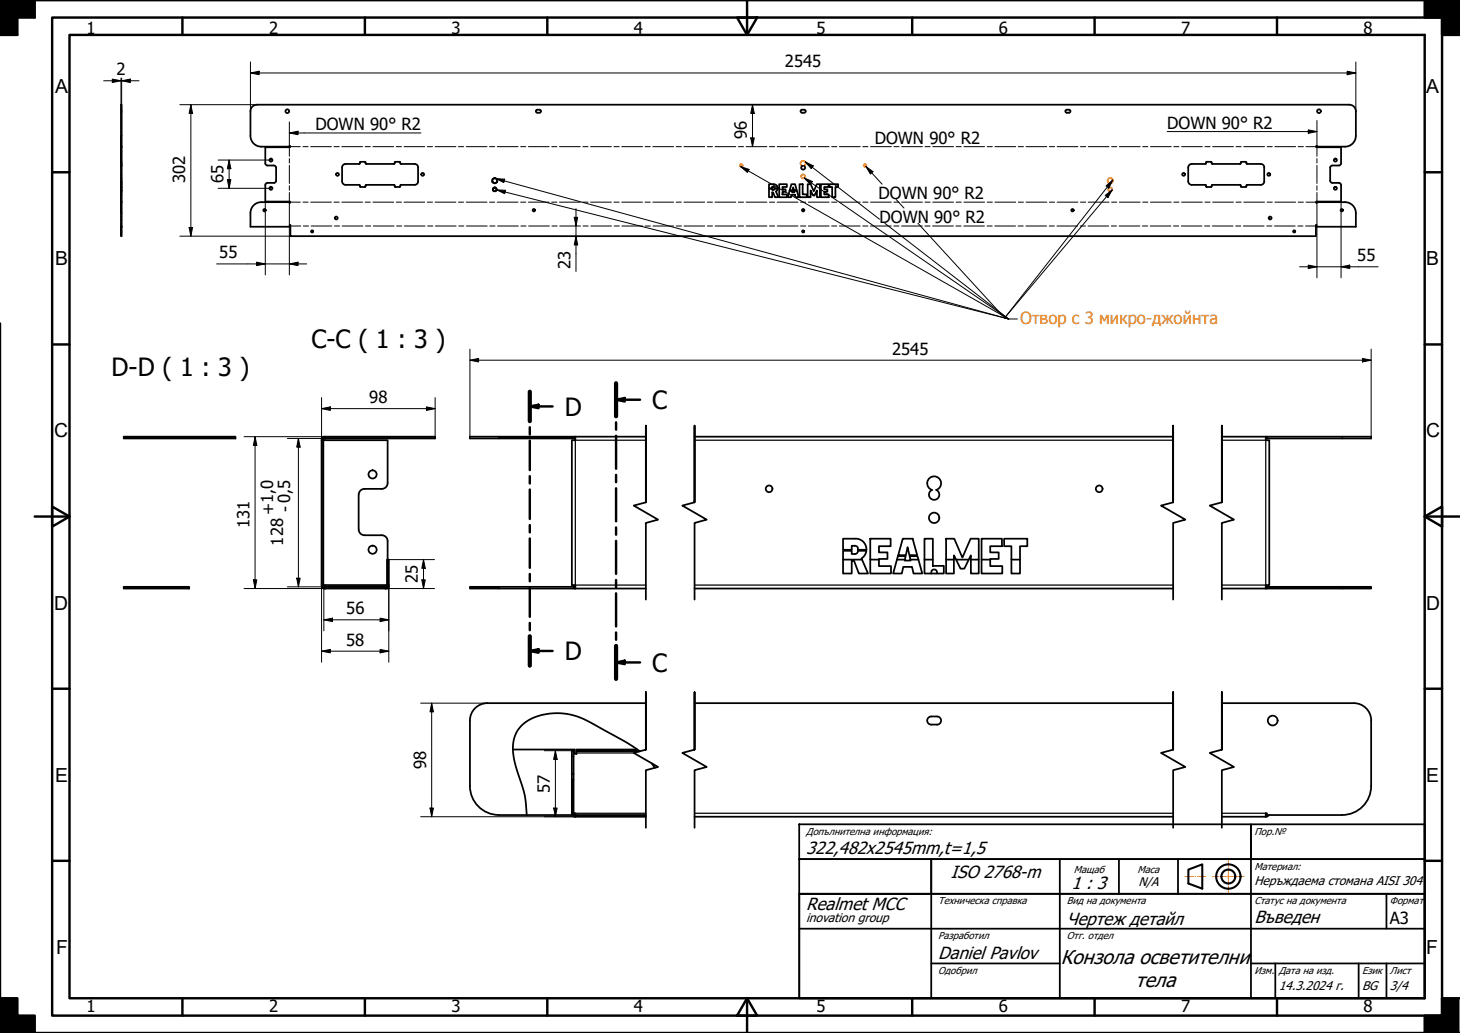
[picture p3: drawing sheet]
<svg xmlns="http://www.w3.org/2000/svg" width="420mm" height="297mm" viewBox="0 0 420 297" stroke-linecap="round" stroke-linejoin="round" font-family="sans-serif">
<!-- layer: Hatch (ISO) -->
<g fill="none" stroke="#000" stroke-width=".29">
<path d="M35.8 125.6l-.2 .2M36.2 125.6l-.4 .5M36.7 125.6l-.5 .5M37.1 125.6l-.5 .5M37.6 125.6l-.5 .5M38 125.6l-.5 .5M38.5 125.6l-.5 .5M38.9 125.6l-.5 .5M39.4 125.6l-.5 .5M39.8 125.6l-.5 .5M40.3 125.6l-.5 .5M40.7 125.6l-.5 .5"/>
<path d="M41.2 125.6l-.5 .5M41.6 125.6l-.5 .5M42.1 125.6l-.5 .5M42.5 125.6l-.5 .5M43 125.6l-.5 .5M43.4 125.6l-.5 .5M43.9 125.6l-.5 .5M44.3 125.6l-.5 .5M44.8 125.6l-.5 .5M45.2 125.6l-.5 .5M45.7 125.6l-.5 .5M46.1 125.6l-.5 .5"/>
<path d="M46.6 125.6l-.5 .5M47 125.6l-.5 .5M47.5 125.6l-.5 .5M47.9 125.6l-.5 .5M48.4 125.6l-.5 .5M48.8 125.6l-.5 .5M49.3 125.6l-.5 .5M49.7 125.6l-.5 .5M50.2 125.6l-.5 .5M50.6 125.6l-.5 .5M51.1 125.6l-.5 .5M51.5 125.6l-.5 .5"/>
<path d="M52 125.6l-.5 .5M52.4 125.6l-.5 .5M52.9 125.6l-.5 .5M53.3 125.6l-.5 .5M53.8 125.6l-.5 .5M54.2 125.6l-.5 .5M54.7 125.6l-.5 .5M55.1 125.6l-.5 .5M55.6 125.6l-.5 .5M56 125.6l-.5 .5M56.5 125.6l-.6 .5M56.9 125.6l-.5 .5"/>
<path d="M57.3 125.6l-.4 .5M57.8 125.6l-.5 .5M58.3 125.6l-.6 .5M58.7 125.6l-.5 .5M59.1 125.6l-.4 .5M59.6 125.6l-.5 .5M60 125.6l-.5 .5M60.5 125.6l-.5 .5M60.9 125.6l-.4 .5M61.4 125.6l-.5 .5M61.8 125.6l-.5 .5M62.3 125.6l-.5 .5"/>
<path d="M62.7 125.6l-.5 .5M63.2 125.6l-.5 .5M63.6 125.6l-.5 .5M64.1 125.6l-.5 .5M64.5 125.6l-.5 .5M65 125.6l-.5 .5M65.4 125.6l-.5 .5M65.9 125.6l-.5 .5M66.3 125.6l-.5 .5M66.8 125.6l-.5 .5M67.2 125.6l-.5 .5M67.7 125.6l-.5 .5"/>
<path d="M67.8 125.9l-.2 .2M93 139.9l-.5 .5M93 139.5l-.5 .4M93 139l-.5 .5M93 138.5l-.5 .6M93 138.1l-.5 .5M93 137.7l-.5 .4M93 137.2l-.5 .5M93 136.7l-.5 .6M93 136.3l-.5 .5M93 135.9l-.5 .4M93 135.4l-.5 .5"/>
<path d="M93 134.9l-.5 .6M93 134.5l-.5 .5M93 134.1l-.5 .5M93 133.6l-.5 .5M93 133.2l-.5 .5M93 132.7l-.5 .5M93 132.3l-.5 .5M93 131.8l-.5 .5M93 131.4l-.5 .5M93 130.9l-.5 .5M93 130.5l-.5 .5M93 130l-.5 .5"/>
<path d="M93 129.6l-.5 .5M93 129.1l-.5 .5M93 128.7l-.5 .5M93 128.2l-.5 .5M93 127.8l-.5 .5M93 127.3l-.5 .5M93 126.9l-.5 .5M93.2 126.3l-.7 .6M93.4 125.6l-.8 .8M93.9 125.6l-.6 .6M94.3 125.6l-.4 .5M94.8 125.6l-.5 .5"/>
<path d="M95.2 125.6l-.5 .5M95.7 125.6l-.5 .5M96.1 125.6l-.4 .5M96.6 125.6l-.5 .5M97 125.6l-.5 .5M97.5 125.6l-.5 .5M97.9 125.6l-.5 .5M98.4 125.6l-.5 .5M98.8 125.6l-.5 .5M99.3 125.6l-.5 .5M99.7 125.6l-.5 .5M100.2 125.6l-.5 .5"/>
<path d="M100.6 125.6l-.5 .5M101.1 125.6l-.5 .5M101.5 125.6l-.5 .5M102 125.6l-.5 .5M102.4 125.6l-.5 .5M102.9 125.6l-.5 .5M103.3 125.6l-.5 .5M103.8 125.6l-.5 .5M104.2 125.6l-.5 .5M104.7 125.6l-.5 .5M105.1 125.6l-.5 .5M105.6 125.6l-.5 .5"/>
<path d="M106 125.6l-.5 .5M106.5 125.6l-.5 .5M106.9 125.6l-.5 .5M107.4 125.6l-.5 .5M107.8 125.6l-.5 .5M108.3 125.6l-.5 .5M108.7 125.6l-.5 .5M109.2 125.6l-.5 .5M109.6 125.6l-.5 .5M110.1 125.6l-.5 .5M110.5 125.6l-.5 .5M111 125.6l-.5 .5"/>
<path d="M111.4 125.6l-.5 .5M111.9 125.6l-.5 .5M112.3 125.6l-.5 .5M112.8 125.6l-.6 .5M113.2 125.6l-.5 .5M113.6 125.6l-.4 .5M114.1 125.6l-.5 .5M114.6 125.6l-.6 .5M115 125.6l-.5 .5M115.4 125.6l-.4 .5M115.9 125.6l-.5 .5M116.4 125.6l-.6 .5"/>
<path d="M116.8 125.6l-.5 .5M117.2 125.6l-.4 .5M117.7 125.6l-.5 .5M118.2 125.6l-.6 .5M118.6 125.6l-.5 .5M119 125.6l-.5 .5M119.5 125.6l-.5 .5M119.9 125.6l-.5 .5M120.4 125.6l-.5 .5M120.8 125.6l-.5 .5M121.3 125.6l-.5 .5M121.7 125.6l-.5 .5"/>
<path d="M122.2 125.6l-.5 .5M122.6 125.6l-.5 .5M123.1 125.6l-.5 .5M123.5 125.6l-.5 .5M124 125.6l-.5 .5M124.4 125.6l-.5 .5M124.9 125.6l-.5 .5M125.2 125.7l-.4 .4M93 159.6l-.5 .6M93 159.2l-.5 .5M93 158.8l-.5 .4M93 158.3l-.5 .5"/>
<path d="M93 157.8l-.5 .6M93 157.4l-.5 .5M93 157l-.5 .4M93 156.5l-.5 .5M93 156l-.5 .6M93 155.6l-.5 .5M93 155.2l-.5 .5M93 154.7l-.5 .5M93 154.3l-.5 .5M93 153.8l-.5 .5M93 153.4l-.5 .5M93 152.9l-.5 .5"/>
<path d="M93 152.5l-.5 .5M93 152l-.5 .5M93 151.6l-.5 .5M93 151.1l-.5 .5M93 150.7l-.5 .5M93 150.2l-.5 .5M93 149.8l-.5 .5M93 149.3l-.5 .5M93 148.9l-.5 .5M93 148.4l-.5 .5M93 148l-.5 .5M93 147.5l-.5 .5"/>
<path d="M93 147.1l-.5 .5M93 146.6l-.5 .5M93 146.2l-.5 .5M93 145.7l-.5 .5M93 145.3l-.5 .5M93 144.8l-.5 .5M93 144.4l-.5 .5M93 143.9l-.5 .5M93 143.5l-.5 .5M93 143l-.5 .5M93 142.6l-.5 .5M93 142.1l-.5 .5"/>
<path d="M93 141.7l-.5 .5M93 141.2l-.5 .5M93 140.8l-.5 .5M93 140.3l-.5 .6M35.7 168.7l-.1 .2M36.2 168.7l-.5 .5M36.6 168.7l-.5 .5M37.1 168.7l-.5 .5M37.5 168.7l-.5 .5M38 168.7l-.5 .5M38.4 168.7l-.5 .5M38.9 168.7l-.5 .5"/>
<path d="M39.3 168.7l-.5 .5M39.8 168.7l-.5 .5M40.2 168.7l-.5 .5M40.7 168.7l-.5 .5M41.1 168.7l-.5 .5M41.6 168.7l-.5 .5M42 168.7l-.5 .5M42.5 168.7l-.5 .5M42.9 168.7l-.5 .5M43.4 168.7l-.5 .5M43.8 168.7l-.5 .5M44.3 168.7l-.5 .5"/>
<path d="M44.7 168.7l-.5 .5M45.2 168.7l-.5 .5M45.6 168.7l-.5 .5M46.1 168.7l-.5 .5M46.5 168.7l-.5 .5M47 168.7l-.5 .5M47.4 168.7l-.5 .5M47.9 168.7l-.6 .5M48.3 168.7l-.5 .5M48.8 168.7l-.5 .5M49.2 168.7l-.5 .5M49.7 168.7l-.6 .5"/>
<path d="M50.1 168.7l-.5 .5M50.5 168.7l-.4 .5M51 168.7l-.5 .5M51.5 168.7l-.6 .5M51.9 168.7l-.5 .5M52.3 168.7l-.4 .5M52.8 168.7l-.5 .5M53.3 168.7l-.6 .5M53.7 168.7l-.5 .5M54.1 168.7l-.5 .5M54.4 168.9l-.3 .3M93 168.2l-.4 .4"/>
<path d="M93 167.7l-.5 .5M93 167.3l-.5 .5M93 166.8l-.5 .5M93 166.4l-.5 .5M93 165.9l-.5 .5M93 165.5l-.5 .5M93 165l-.5 .5M93 164.6l-.5 .5M93 164.1l-.5 .5M93 163.7l-.5 .5M93 163.2l-.5 .5M93 162.8l-.5 .5"/>
<path d="M93 162.3l-.5 .5M93 161.9l-.5 .5M93 161.4l-.5 .6M93 161l-.5 .5M93 160.6l-.5 .4M93 160.1l-.5 .5M93.2 168.5l-.4 .4M93.4 168.7l-.4 .4M93.8 168.7l-.4 .5M94.3 168.7l-.5 .5M94.7 168.7l-.5 .5M95.2 168.7l-.5 .5"/>
<path d="M95.6 168.7l-.5 .5M96.1 168.7l-.5 .5M96.5 168.7l-.5 .5M97 168.7l-.5 .5M97.4 168.7l-.5 .5M97.9 168.7l-.5 .5M98.3 168.7l-.5 .5M98.8 168.7l-.5 .5M99.2 168.7l-.5 .5M99.7 168.7l-.5 .5M100.1 168.7l-.5 .5M100.6 168.7l-.5 .5"/>
<path d="M101 168.7l-.5 .5M101.5 168.7l-.5 .5M101.9 168.7l-.5 .5M102.4 168.7l-.5 .5M102.8 168.7l-.5 .5M103.3 168.7l-.5 .5M103.7 168.7l-.5 .5M104.2 168.7l-.5 .5M104.6 168.7l-.5 .5M105.1 168.7l-.5 .5M105.5 168.7l-.5 .5M106 168.7l-.5 .5"/>
<path d="M106.4 168.7l-.5 .5M106.8 168.7l-.4 .5M107.3 168.7l-.5 .5M107.8 168.7l-.5 .5M108.2 168.7l-.5 .5M108.6 168.7l-.4 .5M109.1 168.7l-.5 .5M109.6 168.7l-.5 .5M110 168.7l-.5 .5M110.4 168.7l-.5 .5M110.9 168.7l-.5 .5M111.5 160.9l-.1 .2"/>
<path d="M111.9 168.2l-1.1 1M111.9 167.8l-.5 .5M111.9 167.3l-.5 .5M111.9 166.9l-.5 .5M111.9 166.4l-.5 .5M111.9 166l-.5 .5M111.9 165.5l-.5 .5M111.9 165.1l-.5 .5M111.9 164.6l-.5 .5M111.9 164.2l-.5 .5M111.9 163.7l-.5 .5M111.9 163.3l-.5 .5"/>
<path d="M111.9 162.8l-.5 .5M111.9 162.4l-.5 .5M111.9 161.9l-.5 .5M111.9 161.5l-.5 .5M111.9 161l-.5 .5M164.9 224.2l-.3 .3M165.1 233.4l-.5 .5M165.1 233l-.5 .5M165.1 232.5l-.5 .6M165.1 232.1l-.5 .5M165.1 231.7l-.5 .4M165.1 231.2l-.5 .5"/>
<path d="M165.1 230.7l-.5 .6M165.1 230.3l-.5 .5M165.1 229.9l-.5 .4M165.1 229.4l-.5 .5M165.1 228.9l-.5 .6M165.1 228.5l-.5 .5M165.1 228.1l-.5 .4M165.1 227.6l-.5 .5M165.1 227.1l-.5 .6M165.1 226.7l-.5 .5M165.1 226.3l-.5 .5M165.1 225.8l-.5 .5"/>
<path d="M165.1 225.4l-.5 .5M165.1 224.9l-.5 .5M165.1 224.5l-.5 .5M165.1 233.9l-.4 .4M165.2 234.2l-.3 .3M165.5 234.3l-.4 .4M165.9 234.4l-.4 .4M166.4 234.4l-.5 .5M166.8 234.4l-.5 .5M167.3 234.4l-.5 .5M167.7 234.4l-.5 .5M168.2 234.4l-.5 .5"/>
<path d="M168.6 234.4l-.5 .5M169.1 234.4l-.5 .5M169.5 234.4l-.5 .5M170 234.4l-.5 .5M170.4 234.4l-.5 .5M170.9 234.4l-.5 .5M171.3 234.4l-.5 .5M171.8 234.4l-.5 .5M172.2 234.4l-.5 .5M172.7 234.4l-.5 .5M173.1 234.4l-.5 .5M173.6 234.4l-.5 .5"/>
<path d="M174 234.4l-.5 .5M174.5 234.4l-.5 .5M174.9 234.4l-.5 .5M175.4 234.4l-.5 .5M175.8 234.4l-.5 .5M176.3 234.4l-.5 .5M176.7 234.4l-.5 .5M177.2 234.4l-.5 .5M177.6 234.4l-.5 .5M178.1 234.4l-.5 .5M178.5 234.4l-.5 .5M179 234.4l-.5 .5"/>
<path d="M179.4 234.4l-.5 .5M179.9 234.4l-.5 .5M180.3 234.4l-.5 .5M180.8 234.4l-.5 .5M181.2 234.4l-.5 .5M181.7 234.4l-.5 .5M182.1 234.4l-.5 .5M182.6 234.4l-.5 .5M183 234.4l-.5 .5M183.5 234.4l-.5 .5M183.9 234.4l-.5 .5M184.4 234.4l-.5 .5"/>
<path d="M184.8 234.4l-.5 .5M185.3 234.4l-.5 .5M185.7 234.4l-.5 .5M185.9 234.6l-.2 .3"/>
</g>
<!-- layer: Break Line (ISO) -->
<path d="M185.9 144.4v-22v22l-3.5 1 7 4-3.5 1v22M199.9 144.4v-22v22l-3.5 1 7 4-3.5 1v22M337.6 144.4v-22v22l-3.5 1 7 4-3.5 1v22M351.6 144.4v-22v22l-3.5 1 7 4-3.5 1v22M185.9 215.6v-16.6v16.6l-3.5 .9 7 4-3.5 1v16.5M199.9 215.6v-16.6v16.6l-3.5 .9 7 4-3.5 1v16.5M337.6 215.6v-16.6v16.6l-3.5 .9 7 4-3.5 1v16.5M351.6 215.6v-16.6v16.6l-3.5 .9 7 4-3.5 1v16.5" fill="none" stroke="#000" stroke-width=".51"/>
<!-- layer: Visible (ISO) -->
<g fill="none" stroke="#000" stroke-width=".51">
<path d="M34.8 30.1h.2v12.1h-.2zM72.1 32v7a3.1 3.1 0 0 0 3.1 3.2h8.1l.1-.2v.3h-7.1l.1 4.9 .3 .3 2.1 .1 .6 .4 .1 4-.4 .5-2.1 .1-.6 .4-.1 5h7.1v.3l-.1-.2h-8.1a3.1 3.1 0 0 0-3.1 3.2M154.3 31.8l1-.3a.43 .43 0 0 1 .4 .5 .43 .43 0 0 1-.4 .4h-.7a.43 .43 0 0 1-.3-.6zM230.6 31.6l.8-.1a.43 .43 0 0 1 .5 .5 .43 .43 0 0 1-.5 .4h-.6a.43 .43 0 0 1-.4-.3 .43 .43 0 0 1 .2-.5zM306.6 31.8l1-.3a.43 .43 0 0 1 .5 .5 .43 .43 0 0 1-.5 .4h-.6a.43 .43 0 0 1-.4-.6zM388.3 30.1a1.87 1.87 0 0 1 1.9 1.9M388.3 30.1h-314.4a1.87 1.87 0 0 0-1.8 1.9M390.2 32v7a3.1 3.1 0 0 1-3.1 3.2h-8.2l-.1-.2v.3h7.1v4.7l-.2 .4-.4 .2M34.8 47.6l.2 10.4h-.2v-5.4M34.8 42.3h.2v5.3h-.2zM34.8 42.2v.1M34.8 58v.1"/>
<path d="M35 47.6v5M35 42.2v.1M35 58v.1M113.6 47l-.2 .1h-8l-.4-.6h-1.2l-.4 .6h-4a1.01 1.01 0 0 0-1 1.1v3.9a1.01 1.01 0 0 0 1.1 1.1h3.9l.3 .6h1.3l.4-.6h8l.2 .1M113.6 53.3l.2 .5h1.2M115 46.5h-1.2l-.2 .5M115 46.5l.4 .6h3.9M119.3 53.2h-3.9l-.4 .6M119.3 47.1a1.01 1.01 0 0 1 1 1.1M120.3 48.1v4M120.3 52.2a1.01 1.01 0 0 1-1 1M141.8 52.3a.64 .64 0 0 0 .6 .4 .64 .64 0 0 0 .6-.4"/>
<path d="M141.8 52.3l.6 .3 .6-.3M142 54.7l.4 .3 .5-.2M142 54.7l-.1 .1M142.3 51.2v.1M142.3 53.9v.1M142.3 51.2l-.6 .4 .1 .7M142.3 53.9l-.4 .3v.5M142.3 51.3l-.5 .3v.7M142.3 54a.52 .52 0 0 0-.3 .8 .52 .52 0 0 0 .8 0M142.4 54l.4 .2 .1 .5M142.4 51.3l.6 .3v.7M142.4 53.9l.5 .3v.5"/>
<path d="M142.4 51.2l.6 .4v.7M143 52.3h.1M221.3 54.3h.9v.3h.5l.2-.3h.9l-.5 .8 .7 1.6h-1l-.5-1.4h-.3v1.4h-.9zM221.3 53a2.41 2.41 0 0 1 2.2 .3l.3 .9h-.9v-.4l-.3-.1h-.4v.5h-.9zM224.2 53h2.2v.8h-1.2v.6h.9v.7h-.9v.8h1.3v.8h-2.3zM227.2 54.8h.8l-.1 .5h.7l-.1-.5h.8l.5 1.9h-.9l-.2-.7h-.9l-.2 .7h-.9zM227.8 53h1l.5 1.7h-.8l-.2-.8-.2 .8h-.9zM230.1 53h.9v2.9h1.2v.8h-2.1zM230.9 47.7a.56 .56 0 0 0-.2 .9 .56 .56 0 0 0 .9 0 .56 .56 0 0 0-.2-.9M232.4 53h.9l.9 2 .9-2h.8v3.7h-.8v-1.9l-.7 1.4h-.4l-.7-1.4v1.9h-.9zM236.2 53h2.2v.8h-1.2v.6h.9v.7h-.9v.8h1.3v.8h-2.3zM238.7 53h2.5v.8h-.8v2.9h-.9v-2.9h-.8z"/>
<path d="M346.9 47.1h-3.9a1.01 1.01 0 0 0-1.1 1.1v3.9a1.01 1.01 0 0 0 1.1 1.1h3.9M346.9 53.2l.4 .6h1.2l.2-.2M348.7 46.7l-.2-.2h-1.3l-.3 .6M348.7 46.7l.2 .4h8M356.9 47.1l.4-.6h1.2l.4 .6h3.9a1.01 1.01 0 0 1 1 1.1v3.9a.97 .97 0 0 1-1 1.1h-3.9l-.4 .6h-1.2l-.4-.6M356.9 53.2h-8l-.2 .4M383.4 47.6l-.4 .2-.2 .4v3.8l.2 .4 .4 .2M383.4 52.6h1.9M383.4 47.6h1.9M385.3 52.6l.4 .2 .2 .4v4.8h-7.1v.3l.1-.2h8.2a3.1 3.1 0 0 1 3.1 3.2M34.8 65.2v-7.1h.2v7.1M34.8 65.2h.2v2.7h-.2z"/>
<path d="M72.1 61.3v3.9h11.3v-.5h.2v3.2h295.1v-3.2h.2v.5h11.3v-3.9M35.6 125.6h32.2v.5h-32.2zM93 126.6v41.6h18.4v-7.3h.5v7.3M93 126.6h18.5v12.3a1.66 1.66 0 0 1-1.6 1.7h-5a1.7 1.7 0 0 0-1.7 1.6v10a1.66 1.66 0 0 0 1.7 1.7h5a1.66 1.66 0 0 1 1.6 1.7M93.5 125.6a1.01 1.01 0 0 0-1 1v41.6M93.6 125.6h31.6v.5h-31.6l-.6 .5M93.6 125.6l-.6 .1M135.2 125.6h30v.5h-30zM165.2 125.6h20.7M165.2 126.1h.4M165.6 125.6v1h-1v41.6h1v1M199.9 125.6h137.7"/>
<path d="M267.5 137.5a2 2 0 0 1 3.1 .5 2 2 0 0 1-1.2 2.9 1.49 1.49 0 0 1 .6 2.3 1.49 1.49 0 0 1-2.3 0 1.49 1.49 0 0 1 .5-2.3 2 2 0 0 1-.7-3.4zM351.6 125.6h43v.5h-30v-.5M364.3 125.6v1h1v41.6h-1v1M364.3 126.1h.3M111.5 155.6v5.3M242.6 158.4h2.5v.9l1.3-.1 .5-.8h2.4l-.6 1.4-.8 .8 1.9 4.3h-2.6l-1.5-3.7h-.6v3.7h-2.5zM249.3 158.1h-2.4l-.2-.8a1.59 1.59 0 0 0-1.6-.4v1.2h-2.5v-3.2h3.4a3.1 3.1 0 0 1 3.3 3.2M250.4 154.9h5.9v2.2h-3.4v1.7h2.5v1.9h-2.5v2.1h3.5v2.1h-6zM258.4 159.9h2.2l-.3 1.3h1.8l-.3-1.3h2.2l1.4 5h-2.5l-.4-1.9h-2.6l-.4 1.9h-2.5zM259.8 154.9h2.8l1.3 4.7h-2.2l-.5-2.2-.5 2.2h-2.2zM266 154.9h2.5v7.8h3.1v2.2h-5.6zM272.3 154.9h2.3l2.3 5.4 2.4-5.4h2.4v10h-2.3v-5.2l-1.9 3.8h-1.1l-1.9-3.8v5.2h-2.2z"/>
<path d="M282.5 154.9h5.8v2.2h-3.3v1.7h2.4v1.9h-2.4v2.1h3.4v2.1h-5.9zM289 154.9h6.6v2.2h-2.1v7.8h-2.4v-7.8h-2.1zM35.6 168.7h18.8v.5h-18.8zM92.5 168.3a1.01 1.01 0 0 0 1 1M93 168.3l.6 .4h17.3l.5-.4M111.7 168.7l.2 .5-18.9-.1M111.9 168.3a1.01 1.01 0 0 1-1 1M165.2 169.2v-.5h-30v.5h50.7M165.2 168.7h.4M199.9 169.2h137.7M242.6 160.9h5.5M250.4 160.9h2.5"/>
<path d="M258.1 160.9h2.3M262 160.9h2.3M266 160.9h2.5M268.1 164.9a.84 .84 0 0 1 .7-1.2 .84 .84 0 0 1 .8 1.2M272.3 160.9h2.2M275.1 160.9h3.7M279.4 160.9h2.3M282.5 160.9h2.5M291.1 160.9h2.4M351.6 169.2h13M364.3 168.7h.3M364.6 168.7h30v.5h-30z"/>
<path d="M147.6 215.5h17.8v1.3h.5v-.8M183.4 215.5h-17.5v.5h18.2l-1.3-.9a169 169 0 0 0-16.7-9.1 17.1 17.1 0 0 0-15.3 2 9.5 9.5 0 0 0-3 9.5l1.1 4.6a31.5 31.5 0 0 1 2.7 12.3M185.9 202.2h-45.7a5 5 0 0 0-5 5v18.8M187.6 219.5l.8 1.3M199.9 202.2h137.7M267.3 206.2a4 4 0 0 1 2.7-.1 1.16 1.16 0 0 1 .8 1.3 1.16 1.16 0 0 1-1.1 1h-1.7a1.17 1.17 0 0 1-1.1-.8 1.17 1.17 0 0 1 .4-1.4zM351.6 202.2h38a5 5 0 0 1 5 5v18.8a8.3 8.3 0 0 1-8.3 8.3M135.2 226a8.3 8.3 0 0 0 8.4 8.3M143.6 234.4h21.1M164.5 233.9a1.01 1.01 0 0 0 1.1 1M164.6 233.9v-9.7h.5v9.7M164.6 224.2v-8.3h.5v8.3"/>
<path d="M165.1 233.9l.5 .5M165.2 234.2v-.3h.4v.5M165.6 234.9h20.3M165.6 234.4h20.3M199.9 234.9h137.7M364.6 234.2l-.3 .2M365.1 234.4l-.8 .5M386.3 234.4h-21.7v-.5h-.3v1h-12.7"/>
<circle cx="82.7" cy="32" r=".54"/>
<circle cx="379.6" cy="32" r=".54"/>
<circle cx="78" cy="54.1" r=".43"/>
<circle cx="78" cy="46" r=".43"/>
<circle cx="97.1" cy="50.1" r=".41"/>
<circle cx="121.6" cy="50.1" r=".41"/>
<circle cx="340.6" cy="50.1" r=".41"/>
<circle cx="365.1" cy="50.1" r=".41"/>
<circle cx="384.3" cy="46" r=".43"/>
<circle cx="384.3" cy="54.1" r=".43"/>
<circle cx="76.1" cy="60.4" r=".35"/>
<circle cx="89.8" cy="66.5" r=".31"/>
<circle cx="96.8" cy="62.7" r=".41"/>
<circle cx="153.6" cy="60.4" r=".35"/>
<circle cx="231.1" cy="60.4" r=".35"/>
<circle cx="231.1" cy="66.5" r=".31"/>
<circle cx="308.6" cy="60.4" r=".35"/>
<circle cx="365.5" cy="62.7" r=".41"/>
<circle cx="372.4" cy="66.5" r=".31"/>
<circle cx="386.1" cy="60.4" r=".35"/>
<circle cx="107.2" cy="136.4" r="1.17"/>
<circle cx="107.2" cy="158.1" r="1.17"/>
<circle cx="221.3" cy="140.6" r=".96"/>
<circle cx="268.8" cy="148.9" r="1.49"/>
<circle cx="316.3" cy="140.6" r=".96"/>
<circle cx="366.3" cy="207.2" r="1.41"/>
</g>
<!-- layer: Visible Narrow (ISO) -->
<g fill="none" stroke="#000" stroke-width=".36">
<path d="M143.6 125.6v.5M185.9 126.6h-20.3v41.6h20.3M199.9 126.6h137.7M351.6 126.6h12.7v41.6h-12.7M386.3 125.6v.5M143.6 168.7v.5M199.9 168.2h137.7M386.3 168.7v.5M164.6 217.5h.5M165.9 216.5h16.5M164.6 222.5h.5M165.6 233.9h20.3"/>
<path d="M199.9 233.9h137.7M351.6 233.9h12.7"/>
</g>
<!-- layer: Bend Centerline (ISO) -->
<g fill="none" stroke="#000" stroke-width=".29">
<path d="M83.3 42.3v2.6M83.3 45.6v1.3M83.3 47.5v5.3M83.3 53.4v1.3M83.3 55.4v2.6M83.4 42.2h3M83.4 58.1h3M87.2 42.2h1.5M87.2 58.1h1.5M89.4 42.2h6M89.4 58.1h6M96.1 42.2h1.5"/>
<path d="M96.1 58.1h1.5M98.4 42.2h5.9M98.4 58.1h5.9M105.1 42.2h1.5M105.1 58.1h1.5M107.3 42.2h6M107.3 58.1h6M114 42.2h1.5M114 58.1h1.5M116.3 42.2h5.9M116.3 58.1h5.9M123 42.2h1.5"/>
<path d="M123 58.1h1.5M125.2 42.2h6M125.2 58.1h6M131.9 42.2h1.5M131.9 58.1h1.5M134.2 42.2h5.9M134.2 58.1h5.9M140.9 42.2h1.5M140.9 58.1h1.5M143.1 42.2h6M143.1 58.1h6M149.8 42.2h1.5"/>
<path d="M149.8 58.1h1.5M152.1 42.2h5.9M152.1 58.1h5.9M158.8 42.2h1.5M158.8 58.1h1.5M161 42.2h6M161 58.1h6M167.7 42.2h1.5M167.7 58.1h1.5M170 42.2h5.9M170 58.1h5.9M176.7 42.2h1.5"/>
<path d="M176.7 58.1h1.5M178.9 42.2h6M178.9 58.1h6M185.6 42.2h1.5M185.6 58.1h1.5M187.9 42.2h5.9M187.9 58.1h5.9M194.6 42.2h1.5M194.6 58.1h1.5M196.8 42.2h6M196.8 58.1h6M203.5 42.2h1.5"/>
<path d="M203.5 58.1h1.5M205.8 42.2h5.9M205.8 58.1h5.9M212.5 42.2h1.5M212.5 58.1h1.5M214.7 42.2h6M214.7 58.1h6M221.4 42.2h1.5M221.4 58.1h1.5M223.7 42.2h5.9M223.7 58.1h5.9M230.4 42.2h1.5"/>
<path d="M230.4 58.1h1.5M232.6 42.2h6M232.6 58.1h6M239.3 42.2h1.5M239.3 58.1h1.5M241.6 42.2h5.9M241.6 58.1h5.9M248.3 42.2h1.5M248.3 58.1h1.5M250.5 42.2h6M250.5 58.1h6M257.2 42.2h1.5"/>
<path d="M257.2 58.1h1.5M259.5 42.2h6M259.5 58.1h6M266.2 42.2h1.5M266.2 58.1h1.5M268.4 42.2h6M268.4 58.1h6M275.1 42.2h1.5M275.1 58.1h1.5M277.4 42.2h5.9M277.4 58.1h5.9M284.1 42.2h1.5"/>
<path d="M284.1 58.1h1.5M286.3 42.2h6M286.3 58.1h6M293.1 42.2h1.4M293.1 58.1h1.4M295.3 42.2h5.9M295.3 58.1h5.9M302 42.2h1.5M302 58.1h1.5M304.2 42.2h6M304.2 58.1h6M310.9 42.2h1.5"/>
<path d="M310.9 58.1h1.5M313.2 42.2h6M313.2 58.1h6M319.9 42.2h1.5M319.9 58.1h1.5M322.1 42.2h6M322.1 58.1h6M328.8 42.2h1.5M328.8 58.1h1.5M331.1 42.2h6M331.1 58.1h6M337.8 42.2h1.5"/>
<path d="M337.8 58.1h1.5M340 42.2h6M340 58.1h6M346.8 42.2h1.4M346.8 58.1h1.4M349 42.2h5.9M349 58.1h5.9M355.7 42.2h1.5M355.7 58.1h1.5M357.9 42.2h6M357.9 58.1h6M364.7 42.2h1.4"/>
<path d="M364.7 58.1h1.4M366.9 42.2h6M366.9 58.1h6M373.6 42.2h1.5M373.6 58.1h1.5M375.8 42.2h3M375.8 58.1h3M379 42.3v2.6M379 45.6v1.3M379 47.5v5.3M379 53.4v1.3M379 55.4v2.6"/>
<path d="M83.6 65h3M87.3 65h1.5M89.5 65h6M96.2 65h1.5M98.5 65h5.9M105.2 65h1.5M107.4 65h6M114.1 65h1.5M116.4 65h5.9M123.1 65h1.5M125.3 65h6M132 65h1.5"/>
<path d="M134.2 65h6M140.9 65h1.6M143.2 65h6M149.9 65h1.5M152.1 65h6M158.8 65h1.5M161.1 65h5.9M167.8 65h1.5M170 65h6M176.7 65h1.5M179 65h5.9M185.7 65h1.5"/>
<path d="M187.9 65h6M194.6 65h1.5M196.8 65h6M203.6 65h1.4M205.8 65h6M212.5 65h1.5M214.7 65h6M221.4 65h1.5M223.7 65h5.9M230.4 65h1.5M232.6 65h6M239.3 65h1.5"/>
<path d="M241.6 65h5.9M248.3 65h1.5M250.5 65h6M257.2 65h1.5M259.5 65h5.9M266.2 65h1.5M268.4 65h6M275.1 65h1.5M277.3 65h6M284.1 65h1.4M286.3 65h5.9M293 65h1.5"/>
<path d="M295.2 65h6M301.9 65h1.5M304.2 65h5.9M310.9 65h1.5M313.1 65h6M319.8 65h1.5M322.1 65h5.9M328.8 65h1.5M331 65h6M337.7 65h1.5M339.9 65h6M346.6 65h1.5"/>
<path d="M348.9 65h5.9M355.6 65h1.5M357.8 65h6M364.5 65h1.5M366.8 65h5.9M373.5 65h1.5M375.7 65h3"/>
</g>
<!-- layer: Visible (ISO) -->
<g fill="none" stroke="#ff8000" stroke-width=".51">
<path d="M230.9 47.7a.75 .75 0 0 1-.4-1.2 .75 .75 0 0 1 1.2 0 .75 .75 0 0 1-.3 1.2"/>
<circle cx="213.3" cy="47.6" r=".37"/>
<circle cx="231.1" cy="50.7" r=".56"/>
<circle cx="249" cy="47.6" r=".37"/>
<circle cx="319.5" cy="52" r=".75"/>
<circle cx="319.5" cy="54.5" r=".56"/>
</g>
<!-- layer: Hidden (ISO) -->
<g fill="none" stroke="#000" stroke-width=".36">
<path d="M34.8 31.5h.2M34.8 32.4h.2M34.8 32.5h.2M34.8 54.7h.2M34.8 54h.2M34.8 53.9h.2M34.8 52.3h.2M34.8 52.4h.2M34.8 51.3h.2M34.8 51.2h.2M34.8 55h.2M34.8 52.6h.2"/>
<path d="M34.8 42h.2M34.8 58.3h.2M34.8 46.5h.2M34.8 47.1h.2M34.8 53.7h.2M34.8 53.2h.2M34.8 49.7h.2M34.8 50.6h.2M34.8 47.7h.2M34.8 46.2h.2M34.8 45.6h.2M34.8 54.6h.2"/>
<path d="M34.8 56.2h.2M34.8 55.9h.2M34.8 55.1h.2M34.8 54.4h.2M34.8 55.3h.2M34.8 54.3h.2M34.8 56.7h.2M34.8 53h.2M34.8 54.8h.2M34.8 56h.2M34.8 54.2h.2M34.8 47.2h.2"/>
<path d="M34.8 47.9h.2M34.8 48.8h.2M34.8 50.2h.2M34.8 52.7h.2M34.8 64.7h.2M34.8 62.3h.2M34.8 63.1h.2M34.8 60.1h.2M34.8 60.8h.2M34.8 66.9h.2M34.8 66.2h.2"/>
</g>
<!-- layer: Hatch (ISO) -->
<g fill="#000">
<path d="M0 0h10v5h-5v5h-5z" fill-rule="evenodd"/>
<path d="M410 0h10v10h-5v-5h-5z" fill-rule="evenodd"/>
<path d="M0 287h5v5h5v5h-10z" fill-rule="evenodd"/>
<path d="M410 292h5v-5h5v10h-10z" fill-rule="evenodd"/>
</g>
<!-- layer: Section Line (ISO) -->
<g fill="none" stroke="#000" stroke-width=".7">
<path d="M152.5 116.9l2.5-.5v1zM152.5 112.6v8.5M152.5 116.9h6.5M177.3 114.9l2.5-.4v1zM177.3 110.2v9.5M177.3 114.9h6.9M152.5 122.9v2.1M152.5 126.7v8.5M152.5 136.9v2.1M177.3 121.4v2.2M177.3 125.3v9.5M177.3 136.6v2"/>
<path d="M152.5 140.8v8.4M152.5 151v2.1M152.5 154.8v8.5M177.3 140.4v9.5M177.3 151.7v2.1M177.3 155.5v9.5M152.5 165v2.1M152.5 168.9v8.5M152.5 179.1v2.1M177.3 166.8v2.1M177.3 170.6v9.5M152.5 187.2l2.5-.5v1z"/>
<path d="M152.5 183v8.4M152.5 187.2h6.5M177.3 190.5l2.5-.5v1zM177.3 181.9v2.1M177.3 185.7v9.5M177.3 190.5h6.9"/>
</g>
<path d="M152.5 112.6v8.5M177.3 110.2v9.5M152.5 183v8.4M177.3 185.7v9.5" fill="none" stroke="#000" stroke-width="1.2"/>
<path d="M152.5 116.9l2.5-.5v1zM177.3 114.9l2.5-.4v1zM152.5 187.2l2.5-.5v1zM177.3 190.5l2.5-.5v1z" fill="#000"/>
<!-- layer: Border (ISO) -->
<g fill="none" stroke="#000" stroke-width=".7">
<path d="M0 0h10v5h-5v5h-5zM0 0h420M15 5h400v287h-400zM20 10h390v277h-390zM52.5 5v5M105 5v5M157.5 5v5M212.1 5h5.8l-2.9 5zM215 0v10M262.5 5v5M315 5v5M367.5 5v5"/>
<path d="M410 0h10v10h-5v-5h-5zM15 49.5h5M410 49.5h5M0 93v204h420h-10v-5h5v-5h5M15 99h5M410 99h5M10 148.5h10M15 145.7l5 2.8-5 2.9zM410 148.5l5-2.8v5.7zM410 148.5h10M15 198h5M410 198h5"/>
<path d="M15 247.5h5M410 247.5h5M0 287h5v5h5v5h-10zM52.5 287v5M105 287v5M157.5 287v5M215 287l2.9 5h-5.8zM215 287v10M262.5 287v5M315 287v5M367.5 287v5"/>
</g>
<!-- layer: Title (ISO) -->
<g fill="none" stroke="#000" stroke-width=".51">
<path d="M230 237h130v10h-130zM360 237h50v10h-50zM230 247h38v10h-38zM305 247v40M322 247v10M339 247v10M360 247v40M399 257v10M410 257v-10h-142v40M230 267h180M268 277h37M360 277h50"/>
<path d="M367 277v10M391 277v10M399 277v10"/>
</g>
<g fill="none" stroke="#f00" stroke-width=".3">
<path d="M341 252h2.4M344 252h.1M344.6 252h2.4M349 252h1.8M351.2 252h.1M351.7 252h3.6M353.5 247.5v1.8M353.5 249.8h.1M353.5 250.3v3.5M353.5 254.3h.1M353.5 254.8v1.7M355.7 252h.1"/>
<path d="M356.2 252h1.8"/>
</g>
<g fill="none" stroke="#000" stroke-width=".59">
<path d="M230 257h180v30h-180zM342 250l4-1.5v7l-4-1.5z"/>
<circle cx="353.5" cy="252" r="3.5"/>
<circle cx="353.5" cy="252" r="2"/>
</g>
<!-- layer: Dimension (ISO) -->
<g fill="none" stroke="#000" stroke-width=".29">
<path d="M72.1 17.8v14.2M390.2 17.8v14.2M29.8 23.2h10.2M32.3 22.7l2.5 .5-2.5 .5zM34.8 22.5v7.6M35 23.2l2.5-.5v1zM35 22.5v7.6M51.8 30.1h22.2M54.9 30.1l.5 2.5h-1zM54.9 30.1v37.8M72.1 21l2.5-.5v1zM72.1 21h318.1"/>
<path d="M216 39.7h1.1l-.5 2.5zM216.6 30.1l.5 2.5h-1.1zM216.6 30.1v12.1M387.7 20.5l2.5 .5-2.5 .5zM62.8 54.2h15.2M62.8 46h15.2M65.4 51.7h1l-.5 2.5zM65.9 46l.5 2.5h-1zM65.9 46v8.2M76.3 58v21.1M83.3 58v21.1M165.8 60v18.1"/>
<path d="M379 58v21.9M385.9 58v21.9M51.8 67.9h31.8M54.4 65.4h1l-.5 2.5zM62.3 75.9h26M73.9 75.4l2.4 .5-2.4 .5zM83.3 75.9l2.5-.5v1zM165.2 62.5h1l-.4 2.5zM165.8 67.9l.4 2.5h-1zM374 76.7h22.6M376.5 76.2l2.5 .5-2.5 .5zM385.9 76.7l2.5-.5v1z"/>
<path d="M92.5 117.5l2.6-.5v1zM92.5 117.5h32.7M92.5 114.3v12.3M122.7 117l2.5 .5-2.5 .5zM125.2 114.3v11.3M135.2 103.6l2.5-.5v1zM135.2 103.6h259.4M135.2 100.4v25.2M392.1 103.1l2.5 .5-2.5 .5zM394.6 100.4v25.2M70.2 125.6h23.4M73.4 125.6l.5 2.5h-1z"/>
<path d="M73.4 125.6v43.6M82.7 126.1h10.9M85.9 126.1l.5 2.5h-1zM85.9 126.1v42.6M70.2 169.2h23.4M72.9 166.7h1l-.5 2.5zM82.7 168.7h10.9M85.4 166.3h1l-.5 2.4zM92.5 168.2v22.2M93.2 178.2l2.5-.5v1zM93.2 178.2h18.7M93.2 168.6v12.8"/>
<path d="M109.4 177.7l2.5 .5-2.5 .5zM110.9 169.2h14.2M111.9 168.2v22.2M111.9 160.9h13.2M121.4 166.7h1l-.5 2.5zM121.9 160.9l.5 2.5h-1zM121.9 160.9v8.3M92.5 187.2l2.6-.5v1zM92.5 187.2h19.4M109.4 186.7l2.5 .5-2.5 .5zM121.1 202.2h19.1M124.2 202.2l.5 2.5h-1z"/>
<path d="M124.2 202.2v32.7M156.7 215.9h7.9M159.8 215.9l.5 2.5h-1zM159.8 215.9v19M121.1 234.9h44.5M123.7 232.4h1l-.5 2.5zM159.3 232.4h1l-.5 2.5z"/>
</g>
<g fill="#000">
<path d="M32.3 22.7l2.5 .5-2.5 .5zM35 23.2l2.5-.5v1zM54.9 30.1l.5 2.5h-1zM72.1 21l2.5-.5v1zM216 39.7h1.1l-.5 2.5zM216.6 30.1l.5 2.5h-1.1zM387.7 20.5l2.5 .5-2.5 .5zM65.4 51.7h1l-.5 2.5zM65.9 46l.5 2.5h-1zM54.4 65.4h1l-.5 2.5zM73.9 75.4l2.4 .5-2.4 .5zM83.3 75.9l2.5-.5v1z"/>
<path d="M165.2 62.5h1l-.4 2.5zM165.8 67.9l.4 2.5h-1zM376.5 76.2l2.5 .5-2.5 .5zM385.9 76.7l2.5-.5v1zM92.5 117.5l2.6-.5v1zM122.7 117l2.5 .5-2.5 .5zM135.2 103.6l2.5-.5v1zM392.1 103.1l2.5 .5-2.5 .5zM73.4 125.6l.5 2.5h-1zM85.9 126.1l.5 2.5h-1zM72.9 166.7h1l-.5 2.5zM85.4 166.3h1l-.5 2.4z"/>
<path d="M93.2 178.2l2.5-.5v1zM109.4 177.7l2.5 .5-2.5 .5zM121.4 166.7h1l-.5 2.5zM121.9 160.9l.5 2.5h-1zM92.5 187.2l2.6-.5v1zM109.4 186.7l2.5 .5-2.5 .5zM124.2 202.2l.5 2.5h-1zM159.8 215.9l.5 2.5h-1zM123.7 232.4h1l-.5 2.5zM159.3 232.4h1l-.5 2.5z"/>
</g>
<!-- layer: Symbol (ISO) -->
<g fill="none" stroke="#000" stroke-width=".29">
<path d="M83.3 38.2l2.5-.5v1zM83.3 38.2h37.8M83.3 35.1v7.2M335.9 37.8h43.1M376.5 37.3l2.5 .5-2.5 .5zM379 34.7v7.6M142.7 51.4l2.5 .1-.2 1zM142.7 51.4l147.6 40.3h2.5M142.9 54.6l2.6 .1-.3 1zM142.9 54.6l147.4 37.1M213.1 47.9l2.5 .8-.5 .9zM213.1 47.9l77.2 43.8"/>
<path d="M231.4 51.2l2.4 1-.6 .8zM231.4 51.2l58.9 40.5M231.8 46.6l2.2 1.1-.6 .8zM231.8 46.6l21.3 16.4M249.2 47.9l2 1.5-.7 .6zM249.2 47.9l4.7 5.1M257.9 57.4l2.2 2.4M318.1 56.2l2-1.6-1.3 2.2zM318.3 53.5l1.9-1.7-1.1 2.3zM320.1 54.6l-31 36.8 1.2 .3M320.2 51.8l-31.1 39.6 1.2 .3M254.7 64.2l35.6 27.5"/>
<path d="M264.2 64.2l24.9 27.2 1.2 .3"/>
</g>
<path d="M83.3 38.2l2.5-.5v1zM376.5 37.3l2.5 .5-2.5 .5zM142.7 51.4l2.5 .1-.2 1zM142.9 54.6l2.6 .1-.3 1zM213.1 47.9l2.5 .8-.5 .9zM231.4 51.2l2.4 1-.6 .8zM231.8 46.6l2.2 1.1-.6 .8zM249.2 47.9l2 1.5-.7 .6zM318.1 56.2l2-1.6-1.3 2.2zM318.3 53.5l1.9-1.7-1.1 2.3z" fill="#000"/>
<g font-size="7.2">
<text x="89.6" y="100.1">C-C ( 1 : 3 )</text>
<text x="32.1" y="108.1">D-D ( 1 : 3 )</text>
<text x="162.5" y="119.5">D</text>
<text x="187.7" y="117.6">C</text>
<text x="162.5" y="189.8">D</text>
<text x="187.7" y="193.2">C</text>
</g>
<g font-size="5.8">
<text x="305.2" y="277.2">Конзола осветителни</text>
<text x="326.8" y="283.8">тела</text>
</g>
<g font-size="5.6">
<text x="15.9" y="26.8">A</text>
<text x="410.4" y="26.8">A</text>
<text x="15.9" y="76.3">B</text>
<text x="410.4" y="76.3">B</text>
<text x="15.6" y="125.8">C</text>
<text x="410.4" y="125.8">C</text>
<text x="15.6" y="175.3">D</text>
<text x="410.4" y="175.3">D</text>
<text x="15.9" y="224.8">E</text>
<text x="410.4" y="224.8">E</text>
<text x="16.2" y="274.3">F</text>
<text x="410.4" y="274.3">F</text>
</g>
<g font-size="5.1">
<text x="232" y="245.6">322,482x2545mm,t=1,5</text>
<text x="273.6" y="252.6">ISO 2768-m</text>
<text x="308.3" y="255.6">1 : 3</text>
<text x="232" y="261.7">Realmet MCC</text>
<text x="307" y="265.9">Чертеж детайл</text>
<text x="361" y="265.5">Въведен</text>
<text x="270" y="275.7">Daniel Pavlov</text>
</g>
<g font-size="4.8">
<text x="24.9" y="9.6">1</text>
<text x="77.4" y="9.6">2</text>
<text x="129.9" y="9.6">3</text>
<text x="182.4" y="9.6">4</text>
<text x="234.9" y="9.6">5</text>
<text x="287.4" y="9.6">6</text>
<text x="339.9" y="9.6">7</text>
<text x="392.4" y="9.6">8</text>
<text x="33.5" y="21.7">2</text>
<text x="225.9" y="19.4">2545</text>
<text x="90.8" y="37.4">DOWN 90° R2</text>
<text x="214.9" y="40.1" transform="rotate(-90 214.9 40.1)">96</text>
<text x="251.7" y="41.3">DOWN 90° R2</text>
<text x="335.9" y="37">DOWN 90° R2</text>
<text x="53.3" y="52.7" transform="rotate(-90 53.3 52.7)">302</text>
<text x="64.3" y="52.7" transform="rotate(-90 64.3 52.7)">65</text>
<text x="252.8" y="57.3">DOWN 90° R2</text>
<text x="253.1" y="64.2">DOWN 90° R2</text>
<text x="63.1" y="74.3">55</text>
<text x="164.1" y="77.3" transform="rotate(-90 164.1 77.3)">23</text>
<text x="390.6" y="75.1">55</text>
<text x="256.7" y="102">2545</text>
<text x="106.3" y="115.9">98</text>
<text x="78.8" y="148.1" transform="rotate(-90 78.8 148.1)">+1,0</text>
<text x="83.7" y="147.3" transform="rotate(-90 83.7 147.3)">- 0,5</text>
<text x="71.8" y="151.9" transform="rotate(-90 71.8 151.9)">131</text>
<text x="81.5" y="156.9" transform="rotate(-90 81.5 156.9)">128</text>
<text x="120.3" y="167.7" transform="rotate(-90 120.3 167.7)">25</text>
<text x="99.7" y="176.6">56</text>
<text x="99.6" y="185.6">58</text>
<text x="122.6" y="221.2" transform="rotate(-90 122.6 221.2)">98</text>
<text x="158.2" y="228" transform="rotate(-90 158.2 228)">57</text>
<text x="400" y="265.6">A3</text>
<text x="24.9" y="290.9">1</text>
<text x="77.4" y="291">2</text>
<text x="129.9" y="291">3</text>
<text x="182.4" y="290.9">4</text>
<text x="234.9" y="290.9">5</text>
<text x="287.4" y="291">6</text>
<text x="339.9" y="290.9">7</text>
<text x="392.4" y="291">8</text>
</g>
<text font-size="4.8" fill="#ff8000" x="293.5" y="93.2">Отвор с 3 микро-джойнта</text>
<g font-size="3.6">
<text x="327.6" y="254.6">N/A</text>
<text x="361" y="254.6">Неръждаема стомана AISI 304</text>
<text x="232" y="265.2">inovation group</text>
<text x="368" y="284.6">14.3.2024 г.</text>
<text x="392" y="284.6">BG</text>
<text x="400" y="284.7">3/4</text>
</g>
<g font-size="2.9">
<text x="232" y="240.1">Допълнителна информация:</text>
<text x="361" y="240.1">Пор.№</text>
<text x="309" y="251.1">Мащаб</text>
<text x="327.3" y="251">Маса</text>
<text x="361" y="250">Материал:</text>
<text x="270" y="260">Техническа справка</text>
<text x="307" y="260">Вид на документа</text>
<text x="361" y="260.1">Статус на документа</text>
<text x="400" y="260.1">Формат</text>
<text x="270" y="270.1">Разработил</text>
<text x="307" y="270.1">Отг. отдел</text>
<text x="270" y="280.1">Одобрил</text>
<text x="361" y="280">Изм.</text>
<text x="368" y="280">Дата на изд.</text>
<text x="392" y="280">Език</text>
<text x="400" y="280">Лист</text>
</g>
</svg>
